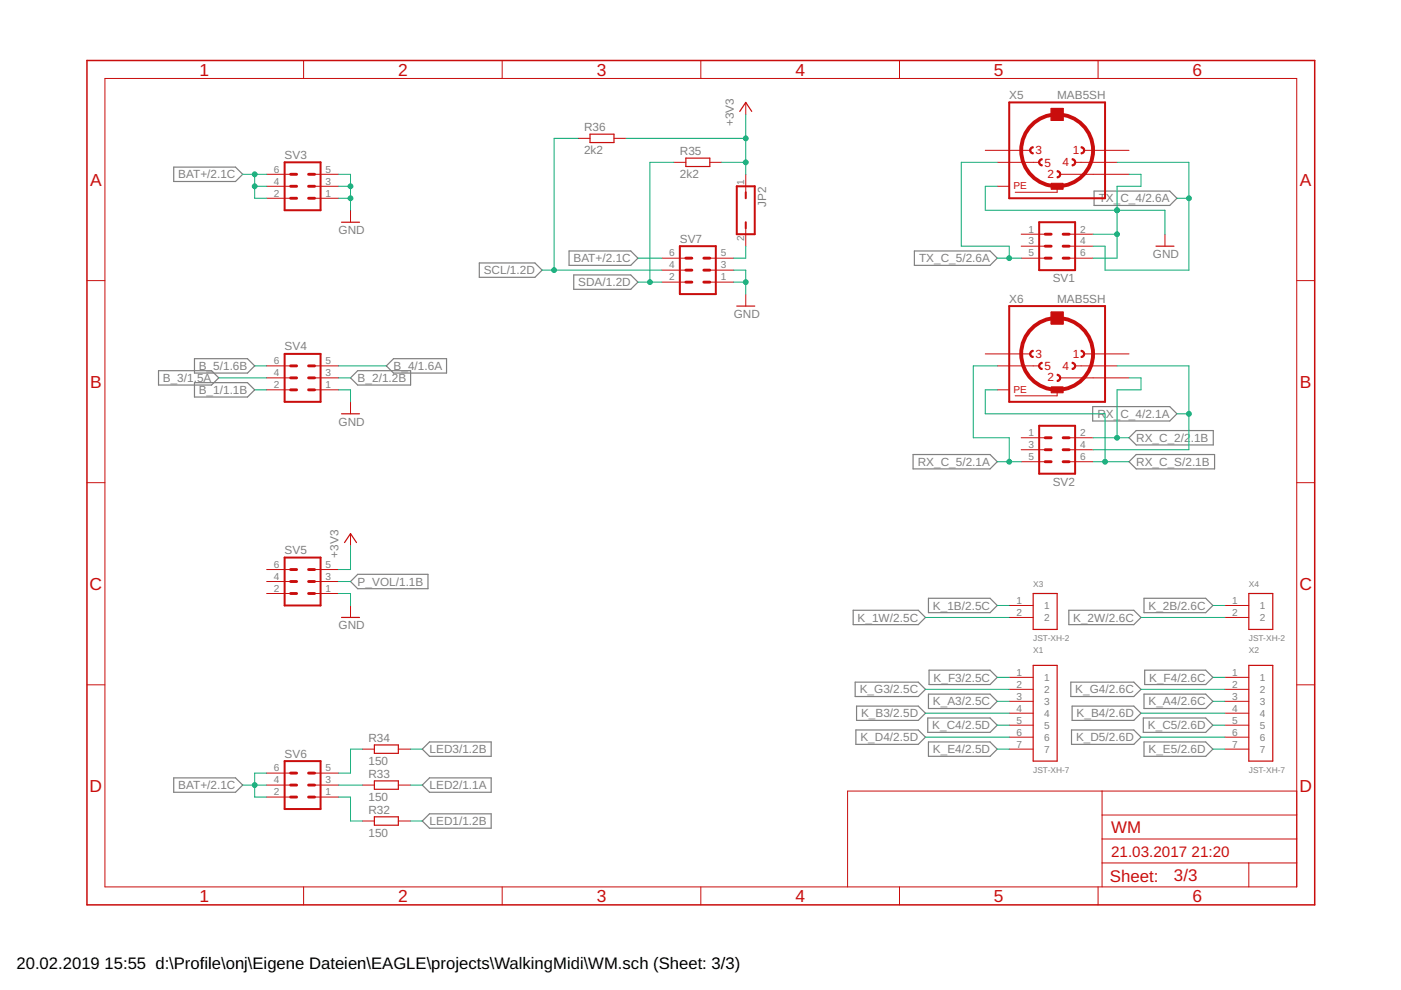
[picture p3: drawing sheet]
<svg xmlns="http://www.w3.org/2000/svg" width="297mm" height="210mm" viewBox="0 0 297 210" stroke-linecap="round" stroke-linejoin="round" font-family="sans-serif">
<g fill="none" stroke="#808080" stroke-width=".25">
<path d="M36.8 35.4h13.1l1.6 1.6-1.6 1.5h-13.1zM101.6 55.8h11.8l1.5 1.5-1.5 1.5h-11.8zM120.6 53.2h13.1l1.6 1.5-1.6 1.6h-13.1zM121.6 58.3h12.1l1.6 1.5-1.6 1.5h-12.1zM193.9 53.2h16l1.5 1.5-1.5 1.6h-16zM232 40.5h16l1.5 1.5-1.5 1.6h-16zM33.6 78.6h11.3l1.5 1.5-1.5 1.5h-11.3zM41.2 76.1h11.3l1.5 1.5-1.5 1.5h-11.3zM81.9 77.6l1.5-1.5h11.3v3h-11.3zM41.2 81.1h11.3l1.5 1.6-1.5 1.5h-11.3zM74.3 80.1l1.5-1.5h11.3v3h-11.3zM193.6 96.4h16.3l1.5 1.5-1.5 1.5h-16.3z"/>
<path d="M231.7 86.2h16.3l1.5 1.5-1.5 1.6h-16.3zM239.4 97.9l1.5-1.5h16.6v3h-16.6zM239.4 92.8l1.5-1.5h16.3v3h-16.3zM74.3 123.3l1.5-1.5h14.9v3h-14.9zM180.9 129.4h13.8l1.5 1.5-1.5 1.5h-13.8zM196.8 126.9h13.1l1.5 1.5-1.5 1.5h-13.1zM226.6 129.4h13.8l1.5 1.5-1.5 1.5h-13.8zM242.5 126.9h13.1l1.6 1.5-1.6 1.5h-13.1zM89.5 158.8l1.6-1.5h13v3.1h-13zM181.3 144.6h13.4l1.5 1.6-1.5 1.5h-13.4zM181.5 154.8h13.2l1.5 1.5-1.5 1.5h-13.2zM181.6 149.7h13.1l1.5 1.5-1.5 1.5h-13.1z"/>
<path d="M196.7 152.2h13.2l1.5 1.6-1.5 1.5h-13.2zM196.8 147.2h13.1l1.5 1.5-1.5 1.5h-13.1zM196.8 157.3h13.1l1.5 1.5-1.5 1.6h-13.1zM197 142.1h12.9l1.5 1.5-1.5 1.5h-12.9zM227 144.6h13.4l1.5 1.6-1.5 1.5h-13.4zM227.2 154.8h13.2l1.5 1.5-1.5 1.5h-13.2zM227.3 149.7h13.1l1.5 1.5-1.5 1.5h-13.1zM242.4 152.2h13.2l1.6 1.6-1.6 1.5h-13.2zM242.5 147.2h13.1l1.6 1.5-1.6 1.5h-13.1zM242.5 157.3h13.1l1.6 1.5-1.6 1.6h-13.1zM242.7 142.1h12.9l1.6 1.5-1.6 1.5h-12.9zM36.8 164.9h13.1l1.6 1.6-1.6 1.5h-13.1z"/>
<path d="M89.5 166.5l1.6-1.6h13v3.1h-13zM89.5 174.1l1.6-1.5h13v3h-13z"/>
</g>
<g fill="none" stroke="#c90d0c" stroke-width=".21">
<path d="M22.2 16.6h252.7v171.4h-252.7zM64.4 12.8v3.8M106.5 12.8v3.8M148.6 12.8v3.8M190.7 12.8v3.8M232.8 12.8v3.8M56.5 37h5.1M56.5 39.5h5.1M66.7 37h5.1M66.7 39.5h5.1M122.6 29.3h2.5M130.2 29.3h2.5"/>
<path d="M142.9 34.4h2.5M150.5 34.4h2.5M158.1 21.7v2.6M158.1 37v3.8M208.9 31.9h9.5M211.4 34.4h8.9M211.4 39.5h2.6M222.9 23h2.5v2.5h-2.5zM224.1 39.5v1.3h-8.9M224.8 37h14.6M227.9 34.4h8.9M229.8 31.9h9.6"/>
<path d="M18.4 59.5h3.8M56.5 42h5.1M66.7 42h5.1M74.3 44.6v2.5M140.3 54.7h5.1M140.3 59.8h5.1M140.3 57.3h5.1M150.5 54.7h5.1M150.5 59.8h5.1M150.5 57.3h5.1M158.1 48.4v3.8M216.5 49.7h5.1"/>
<path d="M216.5 52.2h5.1M216.5 54.7h5.1M226.7 49.7h5.1M226.7 52.2h5.1M226.7 54.7h5.1M247 49.7v2.5M274.9 59.5h3.8M56.5 77.6h5.1M66.7 77.6h5.1M158.1 62.4v2.5M208.9 75h9.5M211.4 77.6h8.9"/>
<path d="M222.9 66.2h2.5v2.5h-2.5zM227.9 77.6h8.9M229.8 75h9.6M56.5 80.1h5.1M56.5 82.7h5.1M66.7 80.1h5.1M66.7 82.7h5.1M74.3 85.2v2.5M211.4 82.7h2.6M216.5 92.8h5.1M216.5 95.4h5.1M216.5 97.9h5.1"/>
<path d="M224.1 82.7v1.2h-8.9M224.8 80.1h14.6M226.7 92.8h5.1M226.7 95.4h5.1M226.7 97.9h5.1M18.4 102.3h3.8M74.3 113.1v2.6M274.9 102.3h3.8M56.5 125.8h5.1M56.5 123.3h5.1M56.5 120.8h5.1M66.7 125.8h5.1"/>
<path d="M66.7 123.3h5.1M66.7 120.8h5.1M74.3 128.4v2.5M214 128.4h5.1M214 130.9h5.1M259.7 128.4h5.1M259.7 130.9h5.1M18.4 145.2h3.8M76.9 158.8h2.5M84.5 158.8h2.5M214 143.6h5.1M214 146.2h5.1"/>
<path d="M214 148.7h5.1M214 151.2h5.1M214 153.8h5.1M214 156.3h5.1M214 158.8h5.1M259.7 143.6h5.1M259.7 146.2h5.1M259.7 148.7h5.1M259.7 151.2h5.1M259.7 153.8h5.1M259.7 156.3h5.1M259.7 158.8h5.1"/>
<path d="M274.9 145.2h3.8M56.5 169h5.1M56.5 166.5h5.1M56.5 163.9h5.1M66.7 169h5.1M66.7 166.5h5.1M66.7 163.9h5.1M76.9 166.5h2.5M76.9 174.1h2.5M84.5 166.5h2.5M84.5 174.1h2.5M233.7 167.7v20.3"/>
<path d="M233.7 177.9h41.2M233.7 172.8h41.2M274.9 167.7h-95.2v20.3M64.4 188v3.9M106.5 188v3.9M148.6 188v3.9M190.7 188v3.9M232.8 188v3.9M233.7 183h41.2M264.8 183v5"/>
</g>
<path d="M18.4 12.8h260.3v179.1h-260.3z" fill="none" stroke="#c90d0c" stroke-width=".32"/>
<g fill="#c90d0c" stroke="#c90d0c" stroke-width=".21">
<path d="M220.2 34.4h.3l.1 .3 .4 .2v.3l-.6-.2z" fill-rule="evenodd"/>
<path d="M220.4 33.9l.6-.2v.2l-.3 .1-.2 .4h-.3z" fill-rule="evenodd"/>
<path d="M229.2 31.1l.6 .2 .2 .6h-.3l-.1-.3-.4-.2z" fill-rule="evenodd"/>
<path d="M229.2 32.4l.4-.2 .1-.3h.3l-.2 .5-.6 .2z" fill-rule="evenodd"/>
<path d="M218.3 31.9h.2l.2 .3 .4 .2v.2l-.6-.2z" fill-rule="evenodd"/>
<path d="M218.5 31.3l.6-.2v.3l-.4 .2-.2 .3h-.2z" fill-rule="evenodd"/>
<path d="M224.1 36.2l.6 .2 .2 .6h-.3v-.3l-.5-.3z" fill-rule="evenodd"/>
<path d="M224.1 37.5l.5-.2v-.3h.3l-.2 .5-.6 .2z" fill-rule="evenodd"/>
<path d="M227.3 33.7l.6 .2 .2 .5h-.3l-.1-.3-.4-.2z" fill-rule="evenodd"/>
<path d="M227.3 34.9l.4-.2 .1-.3h.3l-.2 .6-.6 .2z" fill-rule="evenodd"/>
<path d="M220.2 77.6h.3l.2 .4 .3 .1v.2l-.6-.2z" fill-rule="evenodd"/>
<path d="M220.4 77l.6-.2v.3l-.4 .2-.1 .3h-.3z" fill-rule="evenodd"/>
<path d="M229.2 74.3l.6 .2 .2 .5h-.3l-.1-.3-.4-.2z" fill-rule="evenodd"/>
<path d="M229.2 75.5l.4-.1 .1-.4h.3l-.1 .4-.3 .3-.4 .1z" fill-rule="evenodd"/>
<path d="M218.3 75h.2l.2 .4 .4 .1v.3l-.6-.2z" fill-rule="evenodd"/>
<path d="M218.5 74.5l.6-.2v.2l-.4 .2-.2 .3h-.2z" fill-rule="evenodd"/>
<path d="M224.1 79.4l.6 .2 .2 .5h-.3v-.3l-.5-.2z" fill-rule="evenodd"/>
<path d="M224.1 80.6l.5-.2v-.3h.3l-.1 .4-.3 .3-.4 .1z" fill-rule="evenodd"/>
<path d="M227.3 76.8l.6 .2 .2 .6h-.3l-.1-.3-.4-.2z" fill-rule="evenodd"/>
<path d="M227.3 78.1l.4-.2 .1-.3h.3l-.1 .3-.3 .4h-.4z" fill-rule="evenodd"/>
</g>
<path d="M60.3 34.4h7.7v10.2h-7.7zM156.2 39.5h3.8v10.2h-3.8zM214 21.7h20.3v20.3h-20.3zM144.1 52.2h7.7v10.2h-7.7zM158.1 40.8v1.2M158.1 47.1v1.3M220.3 47.1h7.6v10.2h-7.6zM60.3 75h7.7v10.2h-7.7zM214 64.9h20.3v20.3h-20.3zM220.3 90.3h7.6v10.1h-7.6zM60.3 118.2h7.7v10.2h-7.7zM60.3 161.4h7.7v10.1h-7.7z" fill="none" stroke="#c90d0c" stroke-width=".42"/>
<g fill="none" stroke="#c90d0c" stroke-width=".83">
<circle cx="224.1" cy="31.9" r="7.6"/>
<circle cx="224.1" cy="75" r="7.6"/>
</g>
<g fill="#c90d0c" stroke="#c90d0c" stroke-width=".21">
<path d="M222.9 23h2.5v2.5h-2.5z"/>
<path d="M222.9 38.9h2.5v1.2h-2.5z"/>
<path d="M222.9 66.2h2.5v2.5h-2.5z"/>
<path d="M222.9 82h2.5v1.3h-2.5z"/>
</g>
<g fill="none" stroke="#c90d0c" stroke-width=".61">
<path d="M61.6 37h1.3M61.6 39.5h1.3M65.4 37h1.3M65.4 39.5h1.3M61.6 42h1.3M65.4 42h1.3M145.4 54.7h1.3M145.4 57.3h1.3M145.4 59.8h1.3M149.2 54.7h1.3M149.2 57.3h1.3M149.2 59.8h1.3"/>
<path d="M221.6 54.7h1.3M221.6 52.2h1.3M221.6 49.7h1.3M225.4 54.7h1.3M225.4 52.2h1.3M225.4 49.7h1.3M61.6 77.6h1.3M65.4 77.6h1.3M61.6 80.1h1.3M61.6 82.7h1.3M65.4 80.1h1.3M65.4 82.7h1.3"/>
<path d="M221.6 97.9h1.3M221.6 95.4h1.3M221.6 92.8h1.3M225.4 97.9h1.3M225.4 95.4h1.3M225.4 92.8h1.3M61.6 120.8h1.3M61.6 123.3h1.3M61.6 125.8h1.3M65.4 120.8h1.3M65.4 123.3h1.3M65.4 125.8h1.3"/>
<path d="M61.6 163.9h1.3M61.6 166.5h1.3M61.6 169h1.3M65.4 163.9h1.3M65.4 166.5h1.3M65.4 169h1.3"/>
</g>
<g fill="none" stroke="#c90d0c" stroke-width=".25">
<path d="M125.1 28.4h5.1v1.8h-5.1zM145.4 33.5h5.1v1.8h-5.1zM156.8 23.6l1.3-1.9 1.3 1.9M72.4 47.1h3.8M245.1 52.2h3.8M156.2 64.9h3.8M72.4 87.7h3.8M73 115l1.3-1.9 1.3 1.9M72.4 130.9h3.8M219.1 125.8h5v7.7h-5zM264.8 125.8h5.1v7.7h-5.1zM79.4 157.9h5.1v1.8h-5.1z"/>
<path d="M219.1 141.1h5v20.3h-5zM264.8 141.1h5.1v20.3h-5.1zM79.4 173.2h5.1v1.8h-5.1zM79.4 165.6h5.1v1.7h-5.1z"/>
</g>
<g fill="none" stroke="#0dab76" stroke-width=".21">
<path d="M51.5 37h5M54 39.5h2.5M54 37v5h2.5M71.8 37h2.5v7.6M71.8 39.5h2.5M122.6 29.3h-5.1v28M132.7 29.3h25.4M142.9 34.4h-5.1v25.4M153 34.4h5.1M158.1 24.3v12.7M211.4 39.5h-2.5v5.1h38.1v5.1M211.4 34.4h-7.6v17.8h10.2v2.5"/>
<path d="M236.8 34.4h15.3v22.9h-17.8v-5.1h-2.5M239.4 37h2.5v2.5h-5.1v15.2h-5M71.8 42h2.5M114.9 57.3h25.4M135.3 54.7h5M135.3 59.8h5M155.6 57.3h2.5v5.1M155.6 59.8h2.5M158.1 52.2v2.5h-2.5M211.4 54.7h5.1M231.8 49.7h5M249.5 42h2.6"/>
<path d="M54 77.6h2.5M71.8 77.6h10.1M211.4 77.6h-5v15.2h7.6v5.1M236.8 77.6h15.3v17.8h-20.3M46.4 80.1h10.1M54 82.7h2.5M71.8 82.7h2.5v2.5M71.8 80.1h2.5M211.4 82.7h-2.5v5h25.4v10.2M211.4 97.9h5.1M231.8 97.9h7.6M231.8 92.8h7.6"/>
<path d="M239.4 80.1h2.5v2.6h-5.1v10.1M249.5 87.7h2.6M74.3 115.7v5.1h-2.5M71.8 125.8h2.5v2.6M71.8 123.3h2.5M196.2 130.9h17.8M211.4 128.4h2.6M241.9 130.9h17.8M257.2 128.4h2.5M76.9 158.8h-2.6v5.1h-2.5M87 158.8h2.5M196.2 146.2h17.8"/>
<path d="M196.2 151.2h17.8M196.2 156.3h17.8M211.4 143.6h2.6M211.4 148.7h2.6M211.4 153.8h2.6M211.4 158.8h2.6M241.9 146.2h17.8M241.9 151.2h17.8M241.9 156.3h17.8M257.2 143.6h2.5M257.2 148.7h2.5M257.2 153.8h2.5"/>
<path d="M257.2 158.8h2.5M51.5 166.5h5M56.5 163.9h-2.5v5.1h2.5M71.8 169h2.5v5.1h2.6M71.8 166.5h5.1M87 166.5h2.5M87 174.1h2.5"/>
</g>
<g fill="#0dab76" stroke="#0dab76" stroke-width=".21">
<circle cx="236.8" cy="44.6" r=".51"/>
<circle cx="236.8" cy="49.7" r=".51"/>
<circle cx="74.3" cy="42" r=".51"/>
<circle cx="74.3" cy="39.5" r=".51"/>
<circle cx="158.1" cy="59.8" r=".51"/>
<circle cx="214" cy="54.7" r=".51"/>
<circle cx="214" cy="97.9" r=".51"/>
<circle cx="252.1" cy="87.7" r=".51"/>
<circle cx="236.8" cy="92.8" r=".51"/>
<circle cx="234.3" cy="97.9" r=".51"/>
<circle cx="252.1" cy="42" r=".51"/>
<circle cx="54" cy="39.5" r=".51"/>
<circle cx="54" cy="37" r=".51"/>
<circle cx="54" cy="166.5" r=".51"/>
<circle cx="158.1" cy="29.3" r=".51"/>
<circle cx="158.1" cy="34.4" r=".51"/>
<circle cx="137.8" cy="59.8" r=".51"/>
<circle cx="117.5" cy="57.3" r=".51"/>
</g>
<g font-size="3.7" fill="#c90d0c">
<text x="42.3" y="16">1</text>
<text x="84.4" y="16">2</text>
<text x="126.5" y="16">3</text>
<text x="168.6" y="16">4</text>
<text x="210.7" y="16">5</text>
<text x="252.9" y="16">6</text>
<text x="19.1" y="39.4">A</text>
<text x="275.6" y="39.4">A</text>
<text x="19.1" y="82.2">B</text>
<text x="275.6" y="82.2">B</text>
<text x="19" y="125.1">C</text>
<text x="275.5" y="125.1">C</text>
<text x="19" y="167.9">D</text>
<text x="275.5" y="167.9">D</text>
<text x="42.3" y="191.2">1</text>
<text x="84.4" y="191.2">2</text>
<text x="126.5" y="191.2">3</text>
<text x="168.6" y="191.2">4</text>
<text x="210.7" y="191.2">5</text>
<text x="252.9" y="191.2">6</text>
</g>
<g font-size="3.6" fill="#c90d0c">
<text x="235.6" y="176.6">WM</text>
<text x="235.3" y="186.9">Sheet:</text>
<text x="248.9" y="186.8">3/3</text>
</g>
<g font-size="3.5">
<text x="3.5" y="205.4">20.02.2019</text>
<text x="22.2" y="205.4">15:55 d:\Profile\onj\Eigene Dateien\EAGLE\projects\WalkingMidi\WM.sch (Sheet: 3/3)</text>
</g>
<g font-size="3.2" fill="#c90d0c">
<text x="235.6" y="181.7">21.03.2017</text>
<text x="252.6" y="181.7">21:20</text>
</g>
<g font-size="2.5" fill="#808080">
<text x="214" y="21.1">X5</text>
<text x="224.1" y="21.1">MAB5SH</text>
<text x="123.8" y="27.8">R36</text>
<text x="155.6" y="26.8" transform="rotate(-90 155.6 26.8)">+3V3</text>
<text x="60.3" y="33.7">SV3</text>
<text x="123.8" y="32.6">2k2</text>
<text x="144.1" y="32.9">R35</text>
<text x="37.8" y="37.8">BAT+/2.1C</text>
<text x="144.1" y="37.7">2k2</text>
<text x="162.4" y="43.8" transform="rotate(-90 162.4 43.8)">JP2</text>
<text x="232.9" y="42.9">TX_C_4/2.6A</text>
<text x="71.8" y="49.7">GND</text>
<text x="144.1" y="51.4">SV7</text>
<text x="102.6" y="58.2">SCL/1.2D</text>
<text x="121.6" y="55.6">BAT+/2.1C</text>
<text x="194.8" y="55.6">TX_C_5/2.6A</text>
<text x="223.2" y="59.8">SV1</text>
<text x="244.5" y="54.7">GND</text>
<text x="122.6" y="60.7">SDA/1.2D</text>
<text x="214" y="64.3">X6</text>
<text x="224.1" y="64.3">MAB5SH</text>
<text x="155.6" y="67.4">GND</text>
<text x="60.3" y="74.3">SV4</text>
<text x="34.5" y="81">B_3/1.5A</text>
<text x="42.1" y="83.6">B_1/1.1B</text>
<text x="42.1" y="78.5">B_5/1.6B</text>
<text x="75.8" y="81">B_2/1.2B</text>
<text x="83.4" y="78.5">B_4/1.6A</text>
<text x="232.7" y="88.6">R</text>
<text x="234.5" y="88.6">X_C_4/2.1A</text>
<text x="71.8" y="90.3">GND</text>
<text x="240.9" y="93.7">RX_C_2/2</text>
<text x="252.5" y="93.7">.1B</text>
<text x="194.6" y="98.8">RX_C_5/2.1A</text>
<text x="240.9" y="98.8">RX_C_S/2.1B</text>
<text x="223.2" y="103">SV2</text>
<text x="60.3" y="117.5">SV5</text>
<text x="71.8" y="118.2" transform="rotate(-90 71.8 118.2)">+3V3</text>
<text x="75.8" y="124.2">P_VOL/1.1B</text>
<text x="181.8" y="131.8">K_1W/2.5C</text>
<text x="197.8" y="129.3">K_1B/2.5C</text>
<text x="227.5" y="131.8">K_2W/2.6C</text>
<text x="243.5" y="129.3">K_2B/2.6C</text>
<text x="71.8" y="133.4">GND</text>
<text x="182.3" y="147">K_G3/2.5C</text>
<text x="197.8" y="149.6">K_A3/2.5C</text>
<text x="197.9" y="144.5">K_F3/2.5C</text>
<text x="228" y="147">K_G4/2.6C</text>
<text x="243.5" y="149.6">K_A4/2.6C</text>
<text x="243.7" y="144.5">K_F4/2.6C</text>
<text x="182.6" y="152.1">K_B3/2.5D</text>
<text x="197.7" y="154.7">K_C4/2.5D</text>
<text x="228.3" y="152.1">K_B4/2.6D</text>
<text x="243.4" y="154.7">K_C5/2.6D</text>
<text x="60.3" y="160.6">SV6</text>
<text x="78.1" y="157.3">R34</text>
<text x="91.1" y="159.7">LED3/1.2B</text>
<text x="182.4" y="157.2">K_D4/2.5D</text>
<text x="197.8" y="159.7">K_E4/2.5D</text>
<text x="228.1" y="157.2">K_D5/2.6D</text>
<text x="243.5" y="159.7">K_E5/2.6D</text>
<text x="37.8" y="167.4">BAT+/2.1C</text>
<text x="78.1" y="162.1">150</text>
<text x="78.1" y="165">R33</text>
<text x="91.1" y="167.3">LED2/1.1A</text>
<text x="78.1" y="169.8">150</text>
<text x="78.1" y="172.6">R32</text>
<text x="78.1" y="177.4">150</text>
<text x="91.1" y="175">LED1/1.2B</text>
</g>
<g font-size="2.5" fill="#c90d0c">
<text x="219.6" y="32.6">3</text>
<text x="221.5" y="35.3">5</text>
<text x="225.3" y="35.2">4</text>
<text x="227.4" y="32.6">1</text>
<text x="222.1" y="37.7">2</text>
<text x="219.6" y="75.8">3</text>
<text x="227.4" y="75.8">1</text>
<text x="221.5" y="78.5">5</text>
<text x="222.1" y="80.9">2</text>
<text x="225.3" y="78.3">4</text>
</g>
<g font-size="2.1" fill="#808080">
<text x="58.1" y="41.7">2</text>
<text x="58.1" y="39.1">4</text>
<text x="58.1" y="36.6">6</text>
<text x="69" y="41.7">1</text>
<text x="69" y="39.1">3</text>
<text x="69" y="36.6">5</text>
<text x="157.8" y="39.1" transform="rotate(-90 157.8 39.1)">1</text>
<text x="157.8" y="51.2" transform="rotate(-90 157.8 51.2)">2</text>
<text x="218.1" y="49.3">1</text>
<text x="218.1" y="51.8">3</text>
<text x="229" y="49.3">2</text>
<text x="229" y="51.8">4</text>
<text x="141.9" y="59.5">2</text>
<text x="141.9" y="56.9">4</text>
<text x="141.9" y="54.4">6</text>
<text x="152.8" y="59.5">1</text>
<text x="152.8" y="56.9">3</text>
<text x="152.8" y="54.4">5</text>
<text x="218.1" y="54.4">5</text>
<text x="229" y="54.4">6</text>
<text x="58.1" y="77.2">6</text>
<text x="69" y="77.2">5</text>
<text x="58.1" y="82.3">2</text>
<text x="58.1" y="79.8">4</text>
<text x="69" y="82.3">1</text>
<text x="69" y="79.8">3</text>
<text x="218.1" y="92.5">1</text>
<text x="218.1" y="95">3</text>
<text x="229" y="92.5">2</text>
<text x="229" y="95">4</text>
<text x="218.1" y="97.5">5</text>
<text x="229" y="97.5">6</text>
<text x="58.1" y="125.5">2</text>
<text x="58.1" y="122.9">4</text>
<text x="58.1" y="120.4">6</text>
<text x="69" y="125.5">1</text>
<text x="69" y="122.9">3</text>
<text x="69" y="120.4">5</text>
<text x="215.5" y="128">1</text>
<text x="215.5" y="130.6">2</text>
<text x="221.4" y="129.1">1</text>
<text x="221.4" y="131.7">2</text>
<text x="261.3" y="128">1</text>
<text x="261.3" y="130.6">2</text>
<text x="267.1" y="129.1">1</text>
<text x="267.1" y="131.7">2</text>
<text x="215.5" y="143.3">1</text>
<text x="261.3" y="143.3">1</text>
<text x="215.5" y="145.8">2</text>
<text x="215.5" y="148.3">3</text>
<text x="221.4" y="144.4">1</text>
<text x="221.4" y="146.9">2</text>
<text x="221.4" y="149.4">3</text>
<text x="261.3" y="145.8">2</text>
<text x="261.3" y="148.3">3</text>
<text x="267.1" y="144.4">1</text>
<text x="267.1" y="146.9">2</text>
<text x="267.1" y="149.4">3</text>
<text x="215.5" y="150.9">4</text>
<text x="215.5" y="153.4">5</text>
<text x="215.5" y="155.9">6</text>
<text x="221.4" y="152">4</text>
<text x="221.4" y="154.5">5</text>
<text x="261.3" y="150.9">4</text>
<text x="261.3" y="153.4">5</text>
<text x="261.3" y="155.9">6</text>
<text x="267.1" y="152">4</text>
<text x="267.1" y="154.5">5</text>
<text x="215.5" y="158.5">7</text>
<text x="221.4" y="157.1">6</text>
<text x="221.4" y="159.6">7</text>
<text x="261.3" y="158.5">7</text>
<text x="267.1" y="157.1">6</text>
<text x="267.1" y="159.6">7</text>
<text x="58.1" y="166.1">4</text>
<text x="58.1" y="163.6">6</text>
<text x="69" y="166.1">3</text>
<text x="69" y="163.6">5</text>
<text x="58.1" y="168.6">2</text>
<text x="69" y="168.6">1</text>
</g>
<g font-size="2.1" fill="#c90d0c">
<text x="214.9" y="40.1">PE</text>
<text x="214.9" y="83.3">PE</text>
</g>
<g font-size="1.8" fill="#808080">
<text x="219.1" y="124.6">X3</text>
<text x="264.8" y="124.6">X4</text>
<text x="219.1" y="136">JST-XH-2</text>
<text x="264.8" y="136">JST-XH-2</text>
<text x="219.1" y="138.5">X1</text>
<text x="264.8" y="138.5">X2</text>
<text x="219.1" y="163.9">JST-XH-7</text>
<text x="264.8" y="163.9">JST-XH-7</text>
</g>
</svg>
